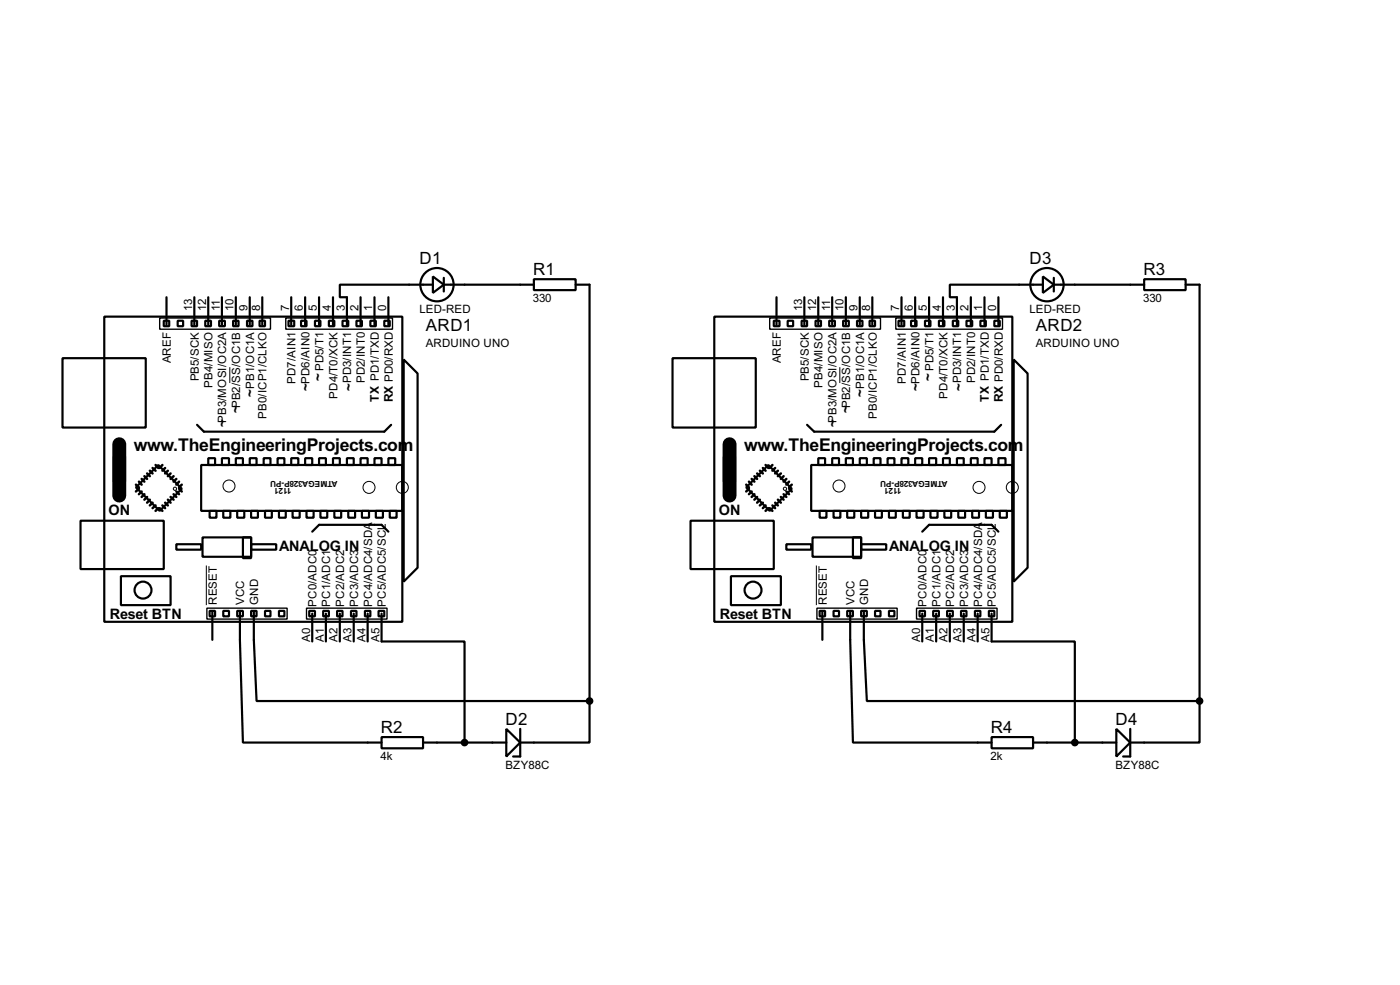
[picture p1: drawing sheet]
<svg xmlns="http://www.w3.org/2000/svg" width="256mm" height="180mm" viewBox="0 0 256 180" stroke-linecap="round" stroke-linejoin="round" font-family="sans-serif">
<g fill="none" stroke="#000" stroke-width=".4">
<path d="M19.1 58h54.6v55.8h-54.6zM30 58.7h1v1h-1zM30.5 54.4v5.1M32.6 58.7h1v1h-1zM35.1 58.7h1v1h-1zM35.6 54.4v5.1M37.6 58.7h1.1v1h-1.1zM38.2 54.4v5.1M40.2 58.7h1v1h-1zM40.7 54.4v5.1M42.7 58.7h1v1h-1zM43.2 54.4v5.1"/>
<path d="M45.3 58.7h1v1h-1zM45.8 54.4v5.1M47.6 58.7h1v1h-1zM48.1 54.4v5.1M52.9 58.7h1v1h-1zM53.4 54.4v5.1M55.2 58.7h1v1h-1zM55.9 54.4v5.1M57.7 58.7h1v1h-1zM58.5 54.4v5.1M60.3 58.7h1v1h-1zM61 54.4v5.1"/>
<path d="M62.8 58.7h1v1h-1zM65.3 58.7h1v1h-1zM66.1 54.4v5.1M67.9 58.7h1v1h-1zM68.6 54.4v5.1M70.4 58.7h1v1h-1zM71.2 54.4v5.1M79.3 50.6l2 1.5-2 1.5zM79.3 52.1h-17v2.3h1.3v5.1M81.3 52.1h16.5M81.3 50.9v2.5M97.8 51.1h7.7v2h-7.7z"/>
<path d="M105.5 52.1h2.5v76.2M130.9 58h54.6v55.8h-54.6zM141.8 58.7h1v1h-1zM142.3 54.4v5.1M144.3 58.7h1v1h-1zM146.9 58.7h1v1h-1zM147.4 54.4v5.1M149.4 58.7h1v1h-1zM149.9 54.4v5.1M151.9 58.7h1.1v1h-1.1zM152.5 54.4v5.1M154.5 58.7h1v1h-1z"/>
<path d="M155 54.4v5.1M157 58.7h1v1h-1zM157.5 54.4v5.1M159.3 58.7h1v1h-1zM159.8 54.4v5.1M164.6 58.7h1.1v1h-1.1zM165.2 54.4v5.1M166.9 58.7h1v1h-1zM167.7 54.4v5.1M169.5 58.7h1v1h-1zM170.2 54.4v5.1M172 58.7h1v1h-1z"/>
<path d="M172.8 54.4v5.1M174.6 58.7h1v1h-1zM177.1 58.7h1v1h-1zM177.9 54.4v5.1M179.6 58.7h1v1h-1zM180.4 54.4v5.1M182.2 58.7h1v1h-1zM182.9 54.4v5.1M191.1 50.6l2 1.5-2 1.5zM191.1 52.1h-17.1v2.3h1.3v5.1M193.1 52.1h16.5M193.1 50.9v2.5"/>
<path d="M209.6 51.1h7.6v2h-7.6zM217.2 52.1h2.6v76.2M11.5 65.6h15.2v12.7h-15.2zM36.1 77.8l1.3 1.2h33l1.3-1.2M74 65.8l2.5 2.6v35.5l-2.5 2.6zM123.2 65.6h15.3v12.7h-15.3zM147.9 77.8l1.3 1.2h33l1.2-1.2M185.7 65.8l2.6 2.6v35.5l-2.6 2.6zM14.8 95.3h15.2v8.9h-15.2zM20.9 83.6h2v4.6h-2zM24.9 89.2l4.1-4.1 4.3 4.4-4 4zM32.3 99.6h4.6v1h-4.6z"/>
<path d="M36.9 85.1h36.8v8.4h-36.8zM37.1 98.4h8.9v3.5h-8.9zM38.2 83.9h1.2v1.2h-1.2zM38.4 93.5h1.3v1.3h-1.3zM40.7 83.9h1.3v1.2h-1.3zM40.9 93.5h1.3v1.3h-1.3zM43.2 83.9h1.3v1.2h-1.3zM43.5 93.5h1.3v1.3h-1.3zM44.5 98.4h1.5v3.8h-1.5zM45.8 83.9h1.2v1.2h-1.2zM46 93.5h1.3v1.3h-1.3zM46 99.6h4.6v1h-4.6z"/>
<path d="M48.3 83.9h1.3v1.2h-1.3zM48.6 93.5h1.2v1.3h-1.2zM50.9 83.9h1.2v1.2h-1.2zM51.1 93.5h1.3v1.3h-1.3zM53.4 83.9h1.3v1.2h-1.3zM53.6 93.5h1.3v1.3h-1.3zM55.9 83.9h1.3v1.2h-1.3zM56.2 93.5h1.3v1.3h-1.3zM57.2 97.3l1.3-1.2h11.4l1.3 1.2M58.5 83.9h1.2v1.2h-1.2zM58.7 93.5h1.3v1.3h-1.3zM61 83.9h1.3v1.2h-1.3z"/>
<path d="M61.3 93.5h1.2v1.3h-1.2zM63.6 83.9h1.2v1.2h-1.2zM63.8 93.5h1.3v1.3h-1.3zM66.1 83.9h1.3v1.2h-1.3zM66.3 93.5h1.3v1.3h-1.3zM68.6 83.9h1.3v1.2h-1.3zM68.9 93.5h1.3v1.3h-1.3zM71.2 83.9h1.2v1.2h-1.2zM71.4 93.5h1.3v1.3h-1.3zM126.5 95.3h15.3v8.9h-15.3zM132.6 83.6h2.1v4.6h-2.1zM140.8 85.1l4.3 4.4-4.1 4-4.3-4.3z"/>
<path d="M144.1 99.6h4.5v1h-4.5zM148.6 85.1h36.9v8.4h-36.9zM148.9 98.4h8.9v3.5h-8.9zM149.9 83.9h1.3v1.2h-1.3zM150.2 93.5h1.2v1.3h-1.2zM152.5 83.9h1.2v1.2h-1.2zM152.7 93.5h1.3v1.3h-1.3zM155 83.9h1.3v1.2h-1.3zM155.2 93.5h1.3v1.3h-1.3zM156.3 98.4h1.5v3.8h-1.5zM157.5 83.9h1.3v1.2h-1.3zM157.8 93.5h1.3v1.3h-1.3z"/>
<path d="M157.8 99.6h4.6v1h-4.6zM160.1 83.9h1.2v1.2h-1.2zM160.3 93.5h1.3v1.3h-1.3zM162.6 83.9h1.3v1.2h-1.3zM162.9 93.5h1.2v1.3h-1.2zM165.2 83.9h1.2v1.2h-1.2zM165.4 93.5h1.3v1.3h-1.3zM167.7 83.9h1.3v1.2h-1.3zM167.9 93.5h1.3v1.3h-1.3zM169 97.3l1.2-1.2h11.5l1.2 1.2M170.2 83.9h1.3v1.2h-1.3zM170.5 93.5h1.3v1.3h-1.3z"/>
<path d="M172.8 83.9h1.2v1.2h-1.2zM173 93.5h1.3v1.3h-1.3zM175.3 83.9h1.3v1.2h-1.3zM175.6 93.5h1.2v1.3h-1.2zM177.9 83.9h1.2v1.2h-1.2zM178.1 93.5h1.3v1.3h-1.3zM180.4 83.9h1.3v1.2h-1.3zM180.6 93.5h1.3v1.3h-1.3zM182.9 83.9h1.3v1.2h-1.3zM183.2 93.5h1.3v1.3h-1.3zM22.2 105.5h9.1v5.3h-9.1zM38.4 111.8h1v1h-1z"/>
<path d="M38.9 112.1v5M40.9 111.8h1.1v1h-1.1zM43.5 111.8h1v1h-1zM44 112.1v5l.5 18.8h25.4M46 111.8h1v1h-1zM46.5 112.1v5l.5 11.2h61M48.6 111.8h1v1h-1zM51.1 111.8h1v1h-1zM56.7 111.8h1v1h-1zM57.2 112.3v5.1M59.2 111.8h1.1v1h-1.1zM59.7 112.3v5.1"/>
<path d="M61.8 111.8h1v1h-1zM62.3 112.3v5.1M64.3 111.8h1v1h-1zM64.8 112.3v5.1M66.9 111.8h1v1h-1zM67.4 112.3v5.1M69.4 111.8h1v1h-1zM69.9 112.3v5.1h15.2v18.5M133.9 105.5h9.2v5.3h-9.2zM150.2 111.8h1v1h-1zM150.7 112.1v5M152.7 111.8h1v1h-1z"/>
<path d="M155.2 111.8h1.1v1h-1.1zM155.8 112.1v5l.5 18.8h25.4M157.8 111.8h1v1h-1zM158.3 112.1v5l.5 11.2h61M160.3 111.8h1v1h-1zM162.9 111.8h1v1h-1zM168.5 111.8h1v1h-1zM169 112.3v5.1M171 111.8h1v1h-1zM171.5 112.3v5.1M173.5 111.8h1.1v1h-1.1zM174 112.3v5.1"/>
<path d="M176.1 111.8h1v1h-1zM176.6 112.3v5.1M178.6 111.8h1v1h-1zM179.1 112.3v5.1M181.2 111.8h1v1h-1zM181.7 112.3v5.1h15.2v18.5M69.9 134.9h7.6v2.1h-7.6zM77.5 135.9h15.3M92.8 133.4l2.5 2.5-2.5 2.6zM95.3 133.4v5.1h-1.3M108 128.3v7.6h-12.7M181.7 134.9h7.6v2.1h-7.6z"/>
<path d="M189.3 135.9h15.2M204.5 133.4l2.6 2.5-2.6 2.6zM207.1 133.4v5.1h-1.3M219.8 128.3v7.6h-12.7"/>
<circle cx="80" cy="52.1" r="3.1"/>
<circle cx="191.8" cy="52.1" r="3.1"/>
<circle cx="26.2" cy="108" r="1.55"/>
<circle cx="137.9" cy="108" r="1.55"/>
</g>
<path d="M21.9 81.3v9.4M133.7 81.3v9.4" fill="none" stroke="#000" stroke-width="2.6"/>
<g fill="none" stroke="#000" stroke-width=".45">
<path d="M24.9 88.7l.6 .5M25.5 89.5l-.6 .5M25.5 88.2l.5 .5M26 90l-.5 .5M26 87.7l.5 .5M26.5 90.5l-.5 .5M26.5 87.2l.5 .5M27 91l-.5 .5M27 86.7l.5 .5M27.5 91.5l-.5 .5M27.5 86.2l.5 .5M28 92l-.5 .5"/>
<path d="M28 85.7l.5 .5M28.5 92.5l-.5 .5M28.5 85.1l.5 .6M29 93l-.5 .5M29.3 93l.5 .5M29.8 85.1l-.5 .6M29.8 92.5l.5 .5M30.3 85.7l-.5 .5M30.3 92l.5 .5M30.8 86.2l-.5 .5M30.8 91.5l.5 .5M31.3 86.7l-.5 .5"/>
<path d="M31.3 91l.5 .5M31.8 87.2l-.5 .5M31.8 90.5l.5 .5M32.3 87.7l-.5 .5M32.3 90l.5 .5M32.8 88.2l-.5 .5M32.8 89.5l.5 .5M33.3 88.7l-.5 .5M136.7 88.7l.5 .5M137.2 89.5l-.5 .5M137.2 88.2l.5 .5M137.7 90l-.5 .5"/>
<path d="M137.7 87.7l.5 .5M138.2 90.5l-.5 .5M138.2 87.2l.5 .5M138.7 91l-.5 .5M138.7 86.7l.5 .5M139.2 91.5l-.5 .5M139.2 86.2l.6 .5M139.8 92l-.6 .5M139.8 85.7l.5 .5M140.3 92.5l-.5 .5M140.3 85.1l.5 .6M140.8 93l-.5 .5"/>
<path d="M141 93l.5 .5M141.5 85.1l-.5 .6M141.5 92.5l.5 .5M142 85.7l-.5 .5M142 92l.5 .5M142.5 86.2l-.5 .5M142.5 91.5l.6 .5M143.1 86.7l-.6 .5M143.1 91l.5 .5M143.6 87.2l-.5 .5M143.6 90.5l.5 .5M144.1 87.7l-.5 .5"/>
<path d="M144.1 90l.5 .5M144.6 88.2l-.5 .5M144.6 89.5l.5 .5M145.1 88.7l-.5 .5"/>
</g>
<g fill="none" stroke="#000" stroke-width=".18">
<path d="M42.1 67.2v2.9M153.9 67.2v2.9M37.8 103.5v7.3M149.6 103.5v7.3"/>
<circle cx="32" cy="89.5" r=".3"/>
<circle cx="41.9" cy="89" r="1.1"/>
<circle cx="67.6" cy="89.2" r="1.1"/>
<circle cx="73.7" cy="89.2" r="1.1"/>
<circle cx="143.8" cy="89.5" r=".3"/>
<circle cx="153.7" cy="89" r="1.1"/>
<circle cx="179.3" cy="89.2" r="1.1"/>
<circle cx="185.4" cy="89.2" r="1.1"/>
</g>
<path d="M29.3 58.2h20.3v2.1h-20.3zM52.4 58.2h19.5v2.1h-19.5zM141 58.2h20.3v2.1h-20.3zM164.1 58.2h19.6v2.1h-19.6zM37.9 111.3h14.7v2h-14.7zM56.2 111.3h14.7v2h-14.7zM149.7 111.3h14.7v2h-14.7zM167.9 111.3h14.8v2h-14.8z" fill="none" stroke="#000" stroke-width=".25"/>
<g fill="#000" stroke="#000" stroke-width=".4">
<circle cx="85.1" cy="135.9" r=".5"/>
<circle cx="108" cy="128.3" r=".5"/>
<circle cx="196.9" cy="135.9" r=".5"/>
<circle cx="219.7" cy="128.3" r=".5"/>
</g>
<g font-size="3.6">
<text x="24.5" y="82.5">www.TheEngineeringProjects.com</text>
<text x="136.3" y="82.5">www.TheEngineeringProjects.com</text>
</g>
<g font-size="3.5">
<text x="76.9" y="48.3">D1</text>
<text x="97.7" y="50.3">R1</text>
<text x="188.6" y="48.3">D3</text>
<text x="209.5" y="50.3">R3</text>
<text x="78" y="60.7">ARD1</text>
<text x="189.8" y="60.7">ARD2</text>
<text x="69.8" y="134.1">R2</text>
<text x="92.6" y="132.6">D2</text>
<text x="181.5" y="134.1">R4</text>
<text x="204.4" y="132.6">D4</text>
</g>
<g font-size="3">
<text x="19.9" y="94.3">ON</text>
<text x="131.7" y="94.3">ON</text>
<text x="51.1" y="100.9">ANALOG IN</text>
<text x="162.9" y="100.9">ANALOG IN</text>
<text x="20.1" y="113.3">Reset BTN</text>
<text x="131.9" y="113.3">Reset BTN</text>
</g>
<g font-size="2.7">
<text x="56.8" y="71.6" transform="rotate(-90 56.8 71.6)">~</text>
<text x="59.1" y="69.8" transform="rotate(-90 59.1 69.8)">~</text>
<text x="64.7" y="71.6" transform="rotate(-90 64.7 71.6)">~</text>
<text x="168.6" y="71.6" transform="rotate(-90 168.6 71.6)">~</text>
<text x="170.9" y="69.8" transform="rotate(-90 170.9 69.8)">~</text>
<text x="176.5" y="71.6" transform="rotate(-90 176.5 71.6)">~</text>
<text x="44" y="75.7" transform="rotate(-90 44 75.7)">~</text>
<text x="46.7" y="72.6" transform="rotate(-90 46.7 72.6)">~</text>
<text x="155.8" y="75.6" transform="rotate(-90 155.8 75.6)">~</text>
<text x="158.4" y="72.6" transform="rotate(-90 158.4 72.6)">~</text>
<text x="41.5" y="78.2" transform="rotate(-90 41.5 78.2)">~</text>
<text x="153.4" y="78.2" transform="rotate(-90 153.4 78.2)">~</text>
</g>
<g font-size="2.5">
<text x="69.4" y="73.5" transform="rotate(-90 69.4 73.5)">TX PD1/TXD</text>
<text x="72" y="73.6" transform="rotate(-90 72 73.6)">RX PD0/RXD</text>
<text x="181.2" y="73.5" transform="rotate(-90 181.2 73.5)">TX PD1/TXD</text>
<text x="183.7" y="73.6" transform="rotate(-90 183.7 73.6)">RX PD0/RXD</text>
</g>
<g font-size="2.4">
<text x="35.2" y="57" transform="rotate(-90 35.2 57)">13</text>
<text x="37.7" y="57" transform="rotate(-90 37.7 57)">12</text>
<text x="40.3" y="57" transform="rotate(-90 40.3 57)">11</text>
<text x="42.8" y="57" transform="rotate(-90 42.8 57)">10</text>
<text x="45.3" y="56.9" transform="rotate(-90 45.3 56.9)">9</text>
<text x="47.6" y="56.9" transform="rotate(-90 47.6 56.9)">8</text>
<text x="53" y="57" transform="rotate(-90 53 57)">7</text>
<text x="55.5" y="57" transform="rotate(-90 55.5 57)">6</text>
<text x="58" y="56.9" transform="rotate(-90 58 56.9)">5</text>
<text x="60.6" y="57" transform="rotate(-90 60.6 57)">4</text>
<text x="63.1" y="56.9" transform="rotate(-90 63.1 56.9)">3</text>
<text x="65.7" y="57" transform="rotate(-90 65.7 57)">2</text>
<text x="68.2" y="57" transform="rotate(-90 68.2 57)">1</text>
<text x="70.7" y="57" transform="rotate(-90 70.7 57)">0</text>
<text x="76.8" y="57.4">LED-RED</text>
<text x="97.6" y="55.3">330</text>
<text x="147" y="56.9" transform="rotate(-90 147 56.9)">13</text>
<text x="149.5" y="57" transform="rotate(-90 149.5 57)">12</text>
<text x="152.1" y="57" transform="rotate(-90 152.1 57)">11</text>
<text x="154.6" y="57" transform="rotate(-90 154.6 57)">10</text>
<text x="157.1" y="57" transform="rotate(-90 157.1 57)">9</text>
<text x="159.4" y="57" transform="rotate(-90 159.4 57)">8</text>
<text x="164.8" y="57" transform="rotate(-90 164.8 57)">7</text>
<text x="167.3" y="57" transform="rotate(-90 167.3 57)">6</text>
<text x="169.8" y="57" transform="rotate(-90 169.8 57)">5</text>
<text x="172.4" y="57" transform="rotate(-90 172.4 57)">4</text>
<text x="174.9" y="57" transform="rotate(-90 174.9 57)">3</text>
<text x="177.5" y="57" transform="rotate(-90 177.5 57)">2</text>
<text x="180" y="57" transform="rotate(-90 180 57)">1</text>
<text x="182.5" y="56.9" transform="rotate(-90 182.5 56.9)">0</text>
<text x="188.6" y="57.4">LED-RED</text>
<text x="209.4" y="55.3">330</text>
<text x="78" y="63.5">ARDUINO UNO</text>
<text x="189.7" y="63.5">ARDUINO UNO</text>
<text x="31.3" y="66.5" transform="rotate(-90 31.3 66.5)">AREF</text>
<text x="36.4" y="69.8" transform="rotate(-90 36.4 69.8)">PB5/SCK</text>
<text x="39" y="71" transform="rotate(-90 39 71)">PB4/MISO</text>
<text x="46.6" y="71.2" transform="rotate(-90 46.6 71.2)">PB1/OC1A</text>
<text x="54.2" y="70.3" transform="rotate(-90 54.2 70.3)">PD7/AIN1</text>
<text x="56.7" y="70.3" transform="rotate(-90 56.7 70.3)">PD6/AIN0</text>
<text x="59.3" y="68" transform="rotate(-90 59.3 68)">PD5/T1</text>
<text x="64.4" y="70.2" transform="rotate(-90 64.4 70.2)">PD3/INT1</text>
<text x="66.9" y="70.2" transform="rotate(-90 66.9 70.2)">PD2/INT0</text>
<text x="143.1" y="66.5" transform="rotate(-90 143.1 66.5)">AREF</text>
<text x="148.2" y="69.8" transform="rotate(-90 148.2 69.8)">PB5/SCK</text>
<text x="150.7" y="71" transform="rotate(-90 150.7 71)">PB4/MISO</text>
<text x="158.3" y="71.2" transform="rotate(-90 158.3 71.2)">PB1/OC1A</text>
<text x="166" y="70.3" transform="rotate(-90 166 70.3)">PD7/AIN1</text>
<text x="168.5" y="70.3" transform="rotate(-90 168.5 70.3)">PD6/AIN0</text>
<text x="171" y="68" transform="rotate(-90 171 68)">PD5/T1</text>
<text x="176.1" y="70.2" transform="rotate(-90 176.1 70.2)">PD3/INT1</text>
<text x="178.7" y="70.2" transform="rotate(-90 178.7 70.2)">PD2/INT0</text>
<text x="41.5" y="77.4" transform="rotate(-90 41.5 77.4)">PB3/MOSI/OC2A</text>
<text x="44" y="74.7" transform="rotate(-90 44 74.7)">PB2/SS/OC1B</text>
<text x="48.9" y="76.7" transform="rotate(-90 48.9 76.7)">PB0/ICP1/CLKO</text>
<text x="61.8" y="73" transform="rotate(-90 61.8 73)">PD4/T0/XCK</text>
<text x="153.3" y="77.4" transform="rotate(-90 153.3 77.4)">PB3/MOSI/OC2A</text>
<text x="155.8" y="74.7" transform="rotate(-90 155.8 74.7)">PB2/SS/OC1B</text>
<text x="160.6" y="76.7" transform="rotate(-90 160.6 76.7)">PB0/ICP1/CLKO</text>
<text x="173.6" y="73" transform="rotate(-90 173.6 73)">PD4/T0/XCK</text>
<text x="39.7" y="110.7" transform="rotate(-90 39.7 110.7)">RESET</text>
<text x="44.7" y="110.7" transform="rotate(-90 44.7 110.7)">VCC</text>
<text x="47.3" y="110.7" transform="rotate(-90 47.3 110.7)">GND</text>
<text x="58" y="111" transform="rotate(-90 58 111)">PC0/ADC0</text>
<text x="60.5" y="111" transform="rotate(-90 60.5 111)">PC1/ADC1</text>
<text x="63.1" y="111" transform="rotate(-90 63.1 111)">PC2/ADC2</text>
<text x="65.6" y="111" transform="rotate(-90 65.6 111)">PC3/ADC3</text>
<text x="68.2" y="111" transform="rotate(-90 68.2 111)">PC4/ADC4/SDA</text>
<text x="70.7" y="111" transform="rotate(-90 70.7 111)">PC5/ADC5/SCL</text>
<text x="151.5" y="110.7" transform="rotate(-90 151.5 110.7)">RESET</text>
<text x="156.6" y="110.7" transform="rotate(-90 156.6 110.7)">VCC</text>
<text x="159.1" y="110.7" transform="rotate(-90 159.1 110.7)">GND</text>
<text x="169.8" y="111" transform="rotate(-90 169.8 111)">PC0/ADC0</text>
<text x="172.3" y="111" transform="rotate(-90 172.3 111)">PC1/ADC1</text>
<text x="174.8" y="111" transform="rotate(-90 174.8 111)">PC2/ADC2</text>
<text x="177.4" y="111" transform="rotate(-90 177.4 111)">PC3/ADC3</text>
<text x="179.9" y="111" transform="rotate(-90 179.9 111)">PC4/ADC4/SDA</text>
<text x="182.5" y="111" transform="rotate(-90 182.5 111)">PC5/ADC5/SCL</text>
<text x="56.8" y="117.4" transform="rotate(-90 56.8 117.4)">A0</text>
<text x="59.3" y="117.4" transform="rotate(-90 59.3 117.4)">A1</text>
<text x="61.8" y="117.4" transform="rotate(-90 61.8 117.4)">A2</text>
<text x="64.4" y="117.4" transform="rotate(-90 64.4 117.4)">A3</text>
<text x="66.9" y="117.4" transform="rotate(-90 66.9 117.4)">A4</text>
<text x="69.5" y="117.4" transform="rotate(-90 69.5 117.4)">A5</text>
<text x="168.6" y="117.4" transform="rotate(-90 168.6 117.4)">A0</text>
<text x="171.1" y="117.4" transform="rotate(-90 171.1 117.4)">A1</text>
<text x="173.6" y="117.4" transform="rotate(-90 173.6 117.4)">A2</text>
<text x="176.2" y="117.4" transform="rotate(-90 176.2 117.4)">A3</text>
<text x="178.7" y="117.4" transform="rotate(-90 178.7 117.4)">A4</text>
<text x="181.3" y="117.4" transform="rotate(-90 181.3 117.4)">A5</text>
<text x="69.7" y="139.2">4k</text>
<text x="92.6" y="140.7">BZY88C</text>
<text x="181.5" y="139.2">2k</text>
<text x="204.3" y="140.7">BZY88C</text>
</g>
<g font-size="1.7">
<text x="53.4" y="89.4" transform="rotate(-180 53.4 89.4)">1121</text>
<text x="61.8" y="88.1" transform="rotate(-180 61.8 88.1)">ATMEGA328P-PU</text>
<text x="165.2" y="89.4" transform="rotate(-180 165.2 89.4)">1121</text>
<text x="173.6" y="88.1" transform="rotate(-180 173.6 88.1)">ATMEGA328P-PU</text>
</g>
</svg>
